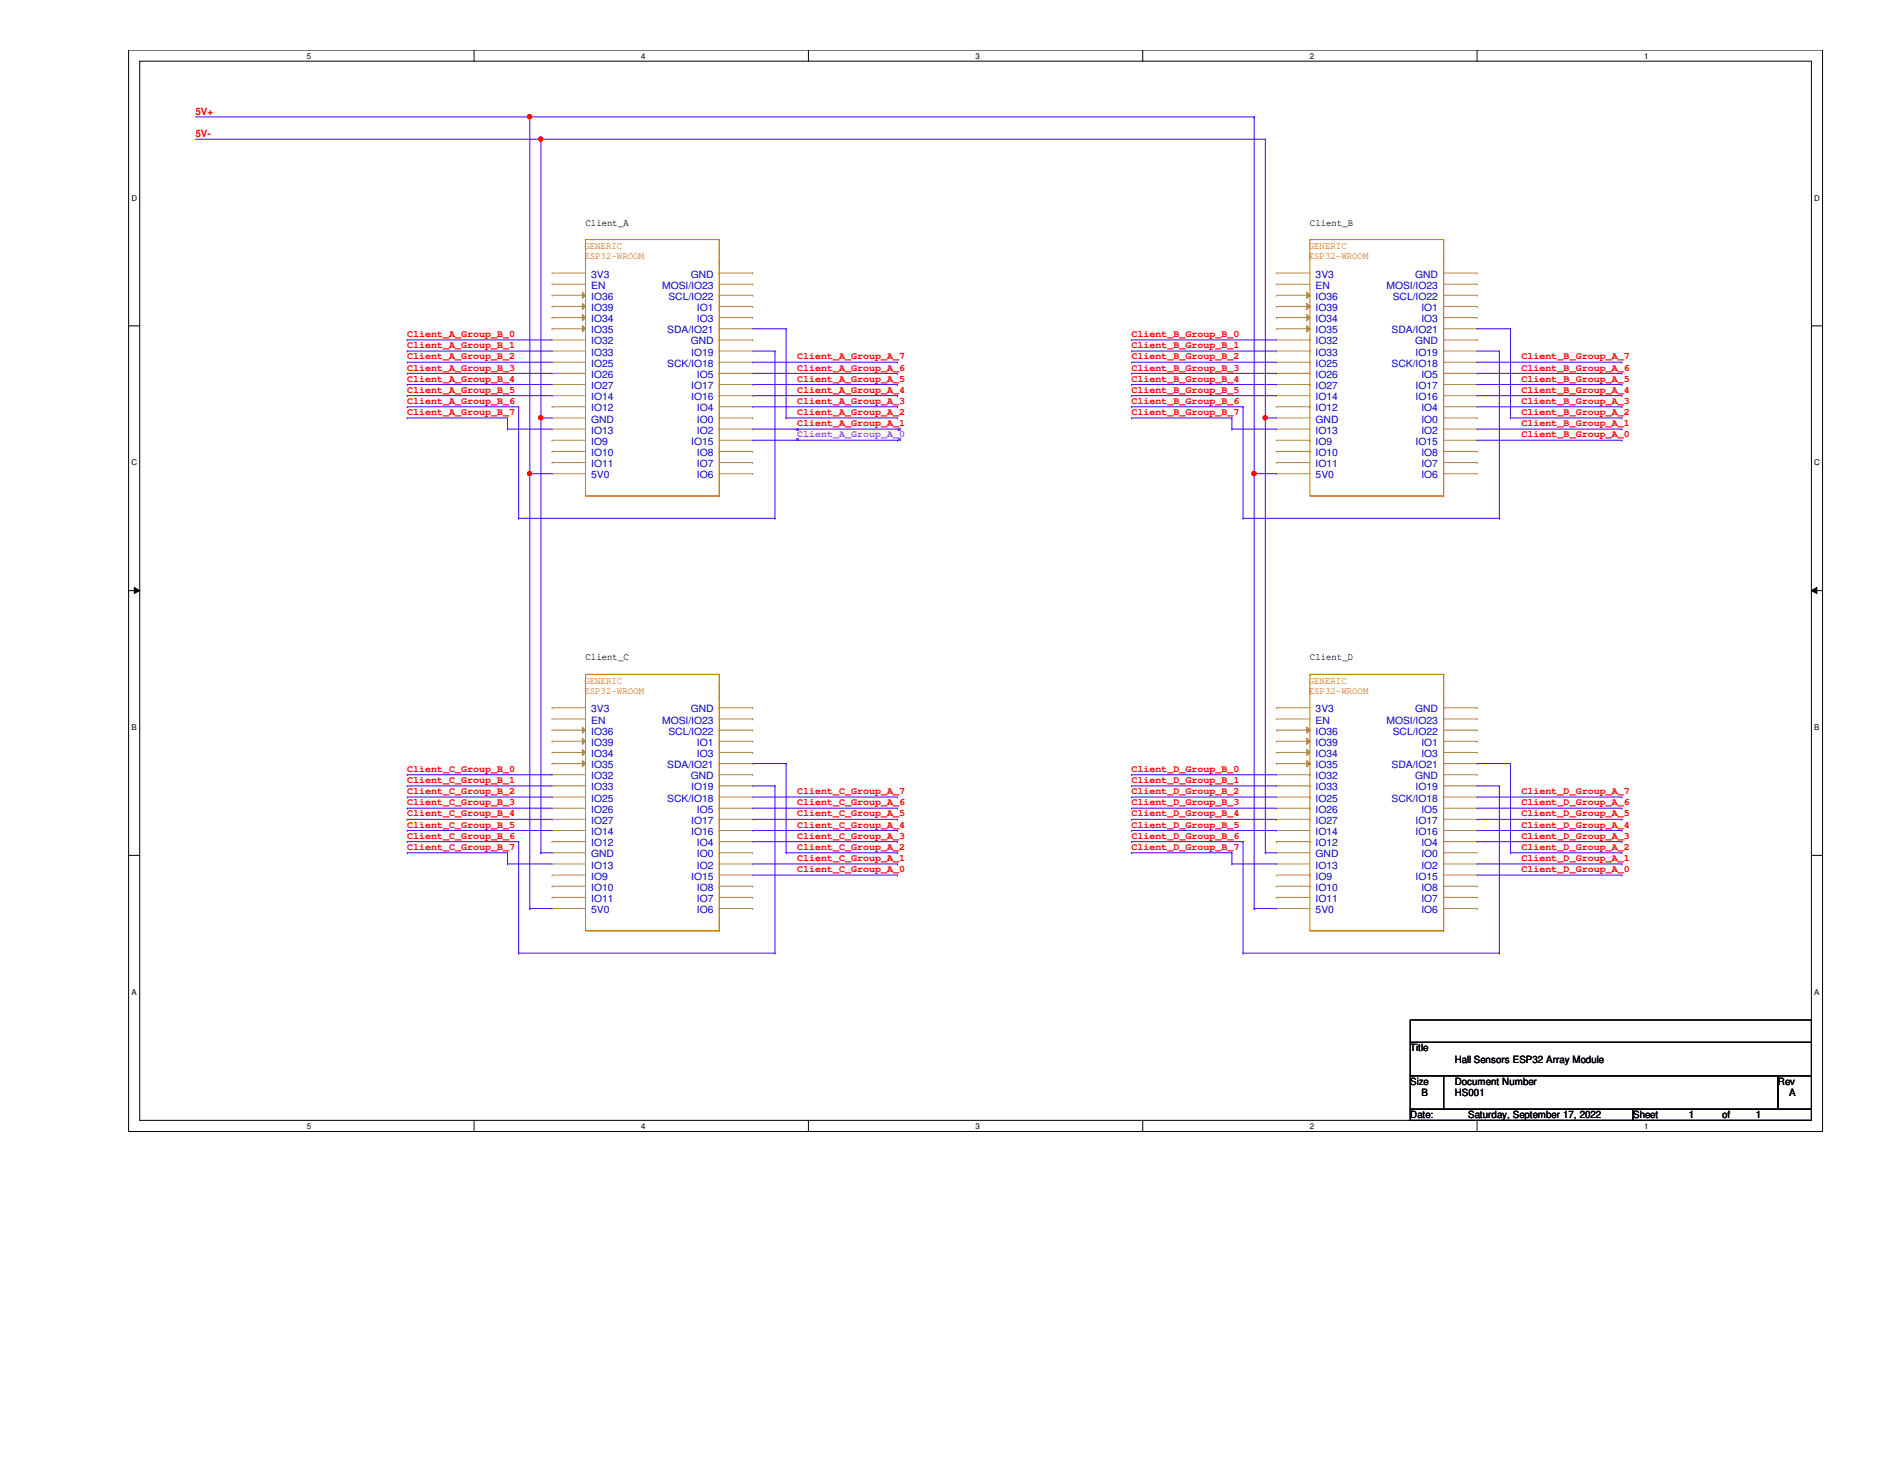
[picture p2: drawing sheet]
<svg xmlns="http://www.w3.org/2000/svg" width="279mm" height="216mm" viewBox="0 0 279 216" stroke-linecap="round" stroke-linejoin="round" font-family="sans-serif">
<path d="M19.1 7.4h250.9v160.2h-250.9zM20.7 9.1h247.7v156.8h-247.7z" fill="none" stroke="#000" stroke-width=".15"/>
<g fill="#fff">
<path d="M45.5 7.6h.6v1.3h-.6z"/>
<path d="M45.5 166.1h.6v1.3h-.6z"/>
</g>
<path d="M70.2 7.4v1.7M70.2 165.9v1.7" fill="none" stroke="#000" stroke-width=".15"/>
<g fill="#fff">
<path d="M95 7.6h.6v1.3h-.6z"/>
<path d="M95 166.1h.6v1.3h-.6z"/>
</g>
<path d="M119.8 7.4v1.7M119.8 165.9v1.7" fill="none" stroke="#000" stroke-width=".15"/>
<g fill="#fff">
<path d="M144.5 7.6h.6v1.3h-.6z"/>
<path d="M144.5 166.1h.6v1.3h-.6z"/>
</g>
<path d="M169.3 7.4v1.7M169.3 165.9v1.7" fill="none" stroke="#000" stroke-width=".15"/>
<g fill="#fff">
<path d="M194.1 7.6h.5v1.3h-.5z"/>
<path d="M194.1 166.1h.5v1.3h-.5z"/>
</g>
<path d="M218.8 7.4v1.7M218.8 165.9v1.7" fill="none" stroke="#000" stroke-width=".15"/>
<g fill="#fff">
<path d="M243.6 7.6h.6v1.3h-.6z"/>
<path d="M243.6 166.1h.6v1.3h-.6z"/>
<path d="M19.5 28.7h.8v1.3h-.8z"/>
<path d="M268.8 28.7h.8v1.3h-.8z"/>
<path d="M19.5 67.9h.8v1.3h-.8z"/>
<path d="M268.8 67.9h.8v1.3h-.8z"/>
</g>
<path d="M19.1 48.3h1.6M268.4 48.3h1.6" fill="none" stroke="#000" stroke-width=".15"/>
<g fill="#fff">
<path d="M19.5 107.1h.7v1.3h-.7z"/>
<path d="M268.8 107.1h.7v1.3h-.7z"/>
</g>
<path d="M19.1 87.5h1.6M19.9 87l.8 .5-.8 .4zM268.4 87.5l.8-.5v.9zM268.4 87.5h1.6" fill="none" stroke="#000" stroke-width=".15"/>
<path d="M19.9 87l.8 .5-.8 .4zM268.4 87.5l.8-.5v.9z" fill="#000"/>
<g fill="#fff">
<path d="M19.5 146.3h.7v1.3h-.7z"/>
<path d="M268.8 146.3h.7v1.3h-.7z"/>
</g>
<path d="M19.1 126.7h1.6M268.4 126.7h1.6" fill="none" stroke="#000" stroke-width=".15"/>
<g fill="#f0f">
<path d="M117.9 63.4h.4v.3h-.4z"/>
<path d="M133.1 63.4h.4v.3h-.4z"/>
<path d="M133.1 64.9h.4v.3h-.4z"/>
<path d="M117.9 64.9h.4v.3h-.4z"/>
</g>
<path d="M208.9 151h59.5v3.3h-59.5zM208.9 154.3h59.5v5h-59.5zM208.9 159.3h5v5h-5zM213.9 159.3h49.5v5h-49.5zM263.4 159.3h5v5h-5zM208.9 164.3h33v1.6h-33zM241.9 164.3h26.5v1.6h-26.5z" fill="none" stroke="#000" stroke-width=".15"/>
<g fill="none" stroke="#cc8006" stroke-width=".15">
<path d="M194.1 35.5h19.8v37.9h-19.8zM194.1 35.5h.1M194.1 35.5h19.8M213.9 35.5h.1M213.9 37.1h.1M213.9 38.8h.1M213.9 35.5v37.9M194.1 43.7h.1M194.1 45.4h.1M194.1 48.7h.1M194.1 50.3h.1M194.1 53.6h.1"/>
<path d="M194.1 55.3h.1M194.1 56.9h.1M194.1 52h.1M213.9 48.7h.1M213.9 50.3h.1M213.9 58.6h.1M213.9 52h.1M213.9 53.6h.1M213.9 55.3h.1M213.9 56.9h.1M213.9 40.4h.1M213.9 43.7h.1"/>
<path d="M213.9 45.4h.1M194.1 65.2h.1M194.1 66.8h.1M194.1 60.2h.1M194.1 73.4h19.8M213.9 73.4h.1M213.9 70.1h.1M213.9 61.9h.1M213.9 63.5h.1M213.9 66.8h.1"/>
</g>
<g fill="none" stroke="#a84" stroke-width=".15">
<path d="M189.1 55.3h.1M189.1 58.6h.1M189.1 56.9h.1M189.1 53.6h.1M189.1 55.3h5M189.1 58.6h5M189.1 56.9h5M189.1 53.6h5M213.9 45.4h4.9M213.9 47h4.9M218.8 45.4h.1M218.8 47h.1"/>
<path d="M189.1 60.2h.1M189.1 60.2h5"/>
</g>
<path d="M193.6 43.3l.5 .4-.5 .5z" fill="#a84"/>
<path d="M189.1 43.7h.1M189.1 52h.1M189.1 50.3h.1M189.1 43.7h5M189.1 52h5M189.1 50.3h5M193.6 43.3l.5 .4-.5 .5z" fill="none" stroke="#a84" stroke-width=".15"/>
<path d="M193.6 48.2l.5 .5-.5 .4z" fill="#a84"/>
<path d="M189.1 48.7h.1M189.1 48.7h5M193.6 48.2l.5 .5-.5 .4z" fill="none" stroke="#a84" stroke-width=".15"/>
<path d="M193.6 46.6l.5 .4-.5 .5z" fill="#a84"/>
<path d="M189.1 47h.1M189.1 40.4h.1M189.1 47h5M189.1 40.4h5M193.6 46.6l.5 .4-.5 .5zM189.1 61.9h.1M189.1 70.1h.1M189.1 61.9h5M189.1 70.1h5" fill="none" stroke="#a84" stroke-width=".15"/>
<path d="M193.6 44.9l.5 .5-.5 .4z" fill="#a84"/>
<g fill="none" stroke="#a84" stroke-width=".15">
<path d="M189.1 45.4h.1M189.1 42.1h.1M189.1 45.4h5M189.1 42.1h5M193.6 44.9l.5 .5-.5 .4zM213.9 40.4h4.9M213.9 42.1h4.9M213.9 50.3h4.9M213.9 52h4.9M213.9 53.6h4.9M213.9 55.3h4.9M213.9 56.9h4.9"/>
<path d="M213.9 58.6h4.9M213.9 43.7h4.9M213.9 48.7h4.9M218.8 40.4h.1M218.8 42.1h.1M218.8 50.3h.1M218.8 52h.1M218.8 53.6h.1M218.8 55.3h.1M218.8 56.9h.1M218.8 58.6h.1M218.8 43.7h.1"/>
<path d="M218.8 48.7h.1M189.1 63.5h.1M189.1 65.2h.1M189.1 66.8h.1M189.1 68.5h.1M189.1 63.5h5M189.1 65.2h5M189.1 66.8h5M189.1 68.5h5M213.9 63.5h4.9M213.9 65.2h4.9M213.9 66.8h4.9"/>
<path d="M213.9 68.5h4.9M213.9 60.2h4.9M213.9 70.1h4.9M213.9 61.9h4.9M218.8 60.2h.1M218.8 68.5h.1M218.8 66.8h.1M218.8 70.1h.1M218.8 61.9h.1M218.8 63.5h.1M218.8 65.2h.1M81.8 119.7h.1"/>
<path d="M81.8 118h.1M81.8 119.7h4.9M81.8 118h4.9M106.6 109.8h4.9M106.6 111.4h4.9M111.5 109.8h.1M111.5 111.4h.1M81.8 124.6h.1M81.8 123h.1M81.8 121.3h.1M81.8 124.6h4.9M81.8 123h4.9"/>
<path d="M81.8 121.3h4.9"/>
</g>
<g fill="none" stroke="#cc8006" stroke-width=".15">
<path d="M86.7 99.9h19.9v37.9h-19.9zM86.7 99.9h.1M86.7 99.9h19.9M106.6 99.9h.1M106.6 99.9v37.9M86.7 108.1h.1M86.7 109.8h.1M86.7 113.1h.1M86.7 114.7h.1M86.7 118h.1M86.7 119.7h.1M86.7 116.4h.1"/>
<path d="M106.6 101.5h.1M106.6 113.1h.1M106.6 114.7h.1M106.6 116.4h.1M106.6 118h.1M106.6 119.7h.1M106.6 103.2h.1M106.6 104.8h.1M106.6 108.1h.1M106.6 109.8h.1M86.7 121.3h.1M86.7 129.6h.1"/>
<path d="M86.7 131.2h.1M86.7 124.6h.1M86.7 137.8h19.9M106.6 137.8h.1M106.6 134.5h.1M106.6 126.3h.1M106.6 123h.1M106.6 121.3h.1M106.6 127.9h.1M106.6 131.2h.1"/>
</g>
<path d="M86.3 107.7l.4 .4-.4 .5z" fill="#a84"/>
<path d="M81.8 108.1h.1M81.8 116.4h.1M81.8 114.7h.1M81.8 108.1h4.9M81.8 116.4h4.9M81.8 114.7h4.9M86.3 107.7l.4 .4-.4 .5z" fill="none" stroke="#a84" stroke-width=".15"/>
<path d="M86.3 112.6l.4 .5-.4 .4z" fill="#a84"/>
<path d="M81.8 113.1h.1M81.8 113.1h4.9M86.3 112.6l.4 .5-.4 .4z" fill="none" stroke="#a84" stroke-width=".15"/>
<path d="M86.3 111l.4 .4-.4 .5z" fill="#a84"/>
<path d="M81.8 111.4h.1M81.8 104.8h.1M81.8 111.4h4.9M81.8 104.8h4.9M86.3 111l.4 .4-.4 .5zM81.8 126.3h.1M81.8 134.5h.1M81.8 126.3h4.9M81.8 134.5h4.9" fill="none" stroke="#a84" stroke-width=".15"/>
<path d="M86.3 109.3l.4 .5-.4 .4z" fill="#a84"/>
<g fill="none" stroke="#a84" stroke-width=".15">
<path d="M81.8 55.3h.1M81.8 58.6h.1M81.8 56.9h.1M81.8 53.6h.1M81.8 55.3h4.9M81.8 58.6h4.9M81.8 56.9h4.9M81.8 53.6h4.9M106.6 45.4h4.9M106.6 47h4.9M111.5 45.4h.1M111.5 47h.1"/>
<path d="M81.8 60.2h.1M81.8 60.2h4.9M81.8 109.8h.1M81.8 106.5h.1M81.8 109.8h4.9M81.8 106.5h4.9M86.3 109.3l.4 .5-.4 .4zM106.6 104.8h4.9M106.6 106.5h4.9M106.6 114.7h4.9M106.6 116.4h4.9M106.6 118h4.9"/>
<path d="M106.6 119.7h4.9M106.6 108.1h4.9M106.6 113.1h4.9M111.5 104.8h.1M111.5 106.5h.1M111.5 114.7h.1M111.5 116.4h.1M111.5 118h.1M111.5 119.7h.1M111.5 108.1h.1M111.5 113.1h.1M81.8 127.9h.1"/>
<path d="M81.8 129.6h.1M81.8 131.2h.1M81.8 132.9h.1M81.8 127.9h4.9M81.8 129.6h4.9M81.8 131.2h4.9M81.8 132.9h4.9M106.6 127.9h4.9M106.6 121.3h4.9M106.6 123h4.9M106.6 129.6h4.9M106.6 131.2h4.9"/>
<path d="M106.6 132.9h4.9M106.6 124.6h4.9M106.6 134.5h4.9M106.6 126.3h4.9M111.5 121.3h.1M111.5 123h.1M111.5 124.6h.1M111.5 132.9h.1M111.5 131.2h.1M111.5 134.5h.1M111.5 126.3h.1M111.5 127.9h.1"/>
<path d="M111.5 129.6h.1"/>
</g>
<g fill="none" stroke="#cc8006" stroke-width=".15">
<path d="M86.7 35.5h19.9v37.9h-19.9zM86.7 35.5h.1M86.7 35.5h19.9M106.6 35.5h.1M106.6 37.1h.1M106.6 38.8h.1M106.6 35.5v37.9M86.7 43.7h.1M86.7 45.4h.1M86.7 48.7h.1M86.7 50.3h.1M86.7 53.6h.1"/>
<path d="M86.7 55.3h.1M86.7 56.9h.1M86.7 52h.1M106.6 48.7h.1M106.6 50.3h.1M106.6 58.6h.1M106.6 52h.1M106.6 53.6h.1M106.6 55.3h.1M106.6 56.9h.1M106.6 40.4h.1M106.6 43.7h.1"/>
<path d="M106.6 45.4h.1M86.7 65.2h.1M86.7 66.8h.1M86.7 60.2h.1M86.7 73.4h19.9M106.6 73.4h.1M106.6 70.1h.1M106.6 61.9h.1M106.6 63.5h.1M106.6 66.8h.1"/>
</g>
<path d="M86.3 43.3l.4 .4-.4 .5z" fill="#a84"/>
<path d="M81.8 43.7h.1M81.8 52h.1M81.8 50.3h.1M81.8 43.7h4.9M81.8 52h4.9M81.8 50.3h4.9M86.3 43.3l.4 .4-.4 .5z" fill="none" stroke="#a84" stroke-width=".15"/>
<path d="M86.3 48.2l.4 .5-.4 .4z" fill="#a84"/>
<path d="M81.8 48.7h.1M81.8 48.7h4.9M86.3 48.2l.4 .5-.4 .4z" fill="none" stroke="#a84" stroke-width=".15"/>
<path d="M86.3 46.6l.4 .4-.4 .5z" fill="#a84"/>
<path d="M81.8 47h.1M81.8 40.4h.1M81.8 47h4.9M81.8 40.4h4.9M86.3 46.6l.4 .4-.4 .5zM81.8 61.9h.1M81.8 70.1h.1M81.8 61.9h4.9M81.8 70.1h4.9" fill="none" stroke="#a84" stroke-width=".15"/>
<path d="M86.3 44.9l.4 .5-.4 .4z" fill="#a84"/>
<g fill="none" stroke="#a84" stroke-width=".15">
<path d="M81.8 45.4h.1M81.8 42.1h.1M81.8 45.4h4.9M81.8 42.1h4.9M86.3 44.9l.4 .5-.4 .4zM106.6 40.4h4.9M106.6 42.1h4.9M106.6 50.3h4.9M106.6 52h4.9M106.6 53.6h4.9M106.6 55.3h4.9M106.6 56.9h4.9"/>
<path d="M106.6 58.6h4.9M106.6 43.7h4.9M106.6 48.7h4.9M111.5 40.4h.1M111.5 42.1h.1M111.5 50.3h.1M111.5 52h.1M111.5 53.6h.1M111.5 55.3h.1M111.5 56.9h.1M111.5 58.6h.1M111.5 43.7h.1"/>
<path d="M111.5 48.7h.1M81.8 63.5h.1M81.8 65.2h.1M81.8 66.8h.1M81.8 68.5h.1M81.8 63.5h4.9M81.8 65.2h4.9M81.8 66.8h4.9M81.8 68.5h4.9M106.6 63.5h4.9M106.6 65.2h4.9M106.6 66.8h4.9"/>
<path d="M106.6 68.5h4.9M106.6 60.2h4.9M106.6 70.1h4.9M106.6 61.9h4.9M111.5 60.2h.1M111.5 68.5h.1M111.5 66.8h.1M111.5 70.1h.1M111.5 61.9h.1M111.5 63.5h.1M111.5 65.2h.1M189.1 119.7h.1"/>
<path d="M189.1 118h.1M189.1 119.7h5M189.1 118h5M213.9 109.8h4.9M213.9 111.4h4.9M218.8 109.8h.1M218.8 111.4h.1M189.1 124.6h.1M189.1 123h.1M189.1 121.3h.1M189.1 124.6h5M189.1 123h5"/>
<path d="M189.1 121.3h5"/>
</g>
<g fill="none" stroke="#cc8006" stroke-width=".15">
<path d="M194.1 99.9h19.8v37.9h-19.8zM194.1 99.9h.1M194.1 99.9h19.8M213.9 99.9h.1M213.9 99.9v37.9M194.1 108.1h.1M194.1 109.8h.1M194.1 113.1h.1M194.1 114.7h.1M194.1 118h.1M194.1 119.7h.1M194.1 116.4h.1"/>
<path d="M213.9 101.5h.1M213.9 113.1h.1M213.9 114.7h.1M213.9 116.4h.1M213.9 118h.1M213.9 119.7h.1M213.9 103.2h.1M213.9 104.8h.1M213.9 108.1h.1M213.9 109.8h.1M194.1 121.3h.1M194.1 129.6h.1"/>
<path d="M194.1 131.2h.1M194.1 124.6h.1M194.1 137.8h19.8M213.9 137.8h.1M213.9 134.5h.1M213.9 126.3h.1M213.9 123h.1M213.9 121.3h.1M213.9 127.9h.1M213.9 131.2h.1"/>
</g>
<path d="M193.6 107.7l.5 .4-.5 .5z" fill="#a84"/>
<path d="M189.1 108.1h.1M189.1 116.4h.1M189.1 114.7h.1M189.1 108.1h5M189.1 116.4h5M189.1 114.7h5M193.6 107.7l.5 .4-.5 .5z" fill="none" stroke="#a84" stroke-width=".15"/>
<path d="M193.6 112.6l.5 .5-.5 .4z" fill="#a84"/>
<path d="M189.1 113.1h.1M189.1 113.1h5M193.6 112.6l.5 .5-.5 .4z" fill="none" stroke="#a84" stroke-width=".15"/>
<path d="M193.6 111l.5 .4-.5 .5z" fill="#a84"/>
<path d="M189.1 111.4h.1M189.1 104.8h.1M189.1 111.4h5M189.1 104.8h5M193.6 111l.5 .4-.5 .5zM189.1 126.3h.1M189.1 134.5h.1M189.1 126.3h5M189.1 134.5h5" fill="none" stroke="#a84" stroke-width=".15"/>
<path d="M193.6 109.3l.5 .5-.5 .4z" fill="#a84"/>
<g fill="none" stroke="#a84" stroke-width=".15">
<path d="M189.1 109.8h.1M189.1 106.5h.1M189.1 109.8h5M189.1 106.5h5M193.6 109.3l.5 .5-.5 .4zM213.9 104.8h4.9M213.9 106.5h4.9M213.9 114.7h4.9M213.9 116.4h4.9M213.9 118h4.9M213.9 119.7h4.9M213.9 108.1h4.9"/>
<path d="M213.9 113.1h4.9M218.8 104.8h.1M218.8 106.5h.1M218.8 114.7h.1M218.8 116.4h.1M218.8 118h.1M218.8 119.7h.1M218.8 108.1h.1M218.8 113.1h.1M189.1 127.9h.1M189.1 129.6h.1M189.1 131.2h.1"/>
<path d="M189.1 132.9h.1M189.1 127.9h5M189.1 129.6h5M189.1 131.2h5M189.1 132.9h5M213.9 127.9h4.9M213.9 121.3h4.9M213.9 123h4.9M213.9 129.6h4.9M213.9 131.2h4.9M213.9 132.9h4.9M213.9 124.6h4.9"/>
<path d="M213.9 134.5h4.9M213.9 126.3h4.9M218.8 121.3h.1M218.8 123h.1M218.8 124.6h.1M218.8 132.9h.1M218.8 131.2h.1M218.8 134.5h.1M218.8 126.3h.1M218.8 127.9h.1M218.8 129.6h.1"/>
</g>
<g fill="none" stroke="#4200ff" stroke-width=".15">
<path d="M29 17.3h156.8M78.5 17.3h.1M78.5 17.3v52.8M185.8 17.3h.1M29 20.6h51.1M80.1 20.6h.1M80.1 20.6v41.3M60.3 58.6h.1M60.3 56.9h.1M60.3 55.3h.1M60.3 53.6h.1M60.3 52h.1"/>
<path d="M60.3 50.3h.1M60.3 52h21.5M60.3 58.6h21.5M60.3 56.9h21.5M60.3 55.3h21.5M60.3 53.6h21.5M60.3 50.3h21.5M111.5 52h3.3M111.5 58.6h21.5M111.5 56.9h21.5M111.5 55.3h21.5M111.5 53.6h21.5"/>
<path d="M111.5 48.7h5M114.8 52h.1M114.8 52v24.7M116.5 48.7h.1M116.5 48.7v13.2M133 53.6h.1M133 55.3h.1M133 56.9h.1M133 58.6h.1M218.8 52h3.3M218.8 58.6h21.5M218.8 56.9h21.5"/>
<path d="M218.8 55.3h21.5M218.8 53.6h21.5M218.8 48.7h5M222.1 52h.1M222.1 52v24.7M223.8 48.7h.1M223.8 48.7v13.2M240.3 53.6h.1M240.3 55.3h.1M240.3 56.9h.1M240.3 58.6h.1M60.3 60.2h.1"/>
<path d="M60.3 61.9h.1M60.3 60.2h16.5M60.3 61.9h14.9M75.2 63.5h.1M75.2 61.9h.1M75.2 63.5h6.6M75.2 61.9v1.6M76.8 76.7h.1M76.8 60.2h.1M76.8 76.7h38M76.8 60.2v16.5M78.5 70.1h.1"/>
<path d="M78.5 70.1h3.3M80.1 61.9h.1M80.1 61.9h1.7M111.5 60.2h21.5M111.5 63.5h21.5M111.5 65.2h21.5M114.8 76.7h.1M116.5 61.9h.1M116.5 61.9h16.5M133 60.2h.1M133 61.9h.1M133 63.5h.1"/>
<path d="M133 65.2h.1M182.5 61.9h.1M182.5 63.5h.1M182.5 63.5h6.6M182.5 61.9v1.6M184.2 60.2h.1M184.2 76.7h.1M184.2 76.7h37.9M184.2 60.2v16.5M218.8 60.2h21.5M218.8 63.5h21.5M218.8 65.2h21.5"/>
<path d="M222.1 76.7h.1M223.8 61.9h.1M223.8 61.9h16.5M240.3 60.2h.1M240.3 61.9h.1M240.3 63.5h.1M240.3 65.2h.1M111.5 113.1h5M111.5 116.4h3.3M111.5 118h21.5M111.5 119.7h21.5M114.8 116.4h.1"/>
<path d="M114.8 116.4v24.7M116.5 113.1h.1M116.5 113.1v13.2M133 118h.1M133 119.7h.1M218.8 113.1h5M218.8 116.4h3.3M218.8 118h21.5M218.8 119.7h21.5M222.1 116.4h.1M222.1 116.4v24.7M223.8 113.1h.1"/>
<path d="M223.8 113.1v13.2M240.3 118h.1M240.3 119.7h.1M75.2 126.3h.1M75.2 127.9h.1M75.2 126.3v1.6M75.2 127.9h6.6M76.8 124.6h.1M76.8 124.6v16.5M111.5 121.3h21.5M111.5 123h21.5M111.5 124.6h21.5"/>
<path d="M111.5 127.9h21.5M111.5 129.6h21.5M116.5 126.3h.1M116.5 126.3h16.5M133 121.3h.1M133 123h.1M133 124.6h.1M133 126.3h.1M133 127.9h.1M133 129.6h.1M184.2 124.6h.1M184.2 124.6v16.5"/>
<path d="M218.8 121.3h21.5M218.8 123h21.5M218.8 124.6h21.5M218.8 127.9h21.5M218.8 129.6h21.5M223.8 126.3h.1M223.8 126.3h16.5M240.3 121.3h.1M240.3 123h.1M240.3 124.6h.1M240.3 126.3h.1M240.3 127.9h.1"/>
<path d="M240.3 129.6h.1M76.8 141.1h.1M76.8 141.1h38M114.8 141.1h.1M184.2 141.1h.1M184.2 141.1h37.9M222.1 141.1h.1"/>
</g>
<circle cx="78.5" cy="17.3" r=".32" fill="#f00"/>
<circle cx="78.5" cy="17.3" r=".32" fill="none" stroke="#f00" stroke-width=".15"/>
<path d="M185.8 17.3h.1M185.8 17.3v52.8M80.1 20.6h107.4M187.5 20.6h.1" fill="none" stroke="#4200ff" stroke-width=".15"/>
<circle cx="80.1" cy="20.6" r=".32" fill="#f00"/>
<circle cx="80.1" cy="20.6" r=".32" fill="none" stroke="#f00" stroke-width=".15"/>
<path d="M187.5 20.6v41.3M78.5 70.1v64.4M185.8 70.1h.1M185.8 70.1h3.3M187.5 61.9h.1M187.5 61.9h1.6M78.5 134.5h.1M182.5 126.3h.1M182.5 127.9h.1M182.5 126.3v1.6M182.5 127.9h6.6" fill="none" stroke="#4200ff" stroke-width=".15"/>
<circle cx="78.5" cy="70.1" r=".32" fill="#f00"/>
<circle cx="78.5" cy="70.1" r=".32" fill="none" stroke="#f00" stroke-width=".15"/>
<path d="M80.1 61.9v64.4M80.1 126.3h.1" fill="none" stroke="#4200ff" stroke-width=".15"/>
<circle cx="80.1" cy="61.9" r=".32" fill="#f00"/>
<circle cx="80.1" cy="61.9" r=".32" fill="none" stroke="#f00" stroke-width=".15"/>
<path d="M185.8 70.1v64.4M78.5 134.5h.1M78.5 134.5h3.3M80.1 126.3h.1M80.1 126.3h1.7M185.8 134.5h.1" fill="none" stroke="#4200ff" stroke-width=".15"/>
<circle cx="185.8" cy="70.1" r=".32" fill="#f00"/>
<circle cx="185.8" cy="70.1" r=".32" fill="none" stroke="#f00" stroke-width=".15"/>
<path d="M187.5 61.9v64.4M187.5 126.3h.1" fill="none" stroke="#4200ff" stroke-width=".15"/>
<circle cx="187.4" cy="61.9" r=".32" fill="#f00"/>
<circle cx="187.4" cy="61.9" r=".32" fill="none" stroke="#f00" stroke-width=".15"/>
<g fill="none" stroke="#4200ff" stroke-width=".15">
<path d="M167.6 50.3h.1M167.6 52h.1M167.6 53.6h.1M167.6 55.3h.1M167.6 56.9h.1M167.6 58.6h.1M167.6 50.3h21.5M167.6 52h21.5M167.6 53.6h21.5M167.6 55.3h21.5M167.6 56.9h21.5M167.6 58.6h21.5"/>
<path d="M167.6 60.2h.1M167.6 61.9h.1M167.6 60.2h16.6M167.6 61.9h14.9M60.3 114.7h.1M60.3 116.4h.1M60.3 118h.1M60.3 119.7h.1M60.3 114.7h21.5M60.3 116.4h21.5M60.3 118h21.5M60.3 119.7h21.5"/>
<path d="M167.6 114.7h.1M167.6 116.4h.1M167.6 118h.1M167.6 119.7h.1M167.6 114.7h21.5M167.6 116.4h21.5M167.6 118h21.5M167.6 119.7h21.5M60.3 121.3h.1M60.3 123h.1M60.3 124.6h.1M60.3 126.3h.1"/>
<path d="M60.3 126.3h14.9M60.3 121.3h21.5M60.3 123h21.5M60.3 124.6h16.5M167.6 121.3h.1M167.6 123h.1M167.6 124.6h.1M167.6 126.3h.1M167.6 126.3h14.9M167.6 121.3h21.5M167.6 123h21.5M167.6 124.6h16.6"/>
<path d="M185.8 134.5h.1M185.8 134.5h3.3M187.5 126.3h.1M187.5 126.3h1.6"/>
</g>
<circle cx="78.5" cy="17.3" r=".32" fill="#f00"/>
<circle cx="78.5" cy="17.3" r=".32" fill="none" stroke="#f00" stroke-width=".15"/>
<circle cx="80.1" cy="20.6" r=".32" fill="#f00"/>
<circle cx="80.1" cy="20.6" r=".32" fill="none" stroke="#f00" stroke-width=".15"/>
<circle cx="78.5" cy="70.1" r=".32" fill="#f00"/>
<circle cx="78.5" cy="70.1" r=".32" fill="none" stroke="#f00" stroke-width=".15"/>
<circle cx="80.1" cy="61.9" r=".32" fill="#f00"/>
<circle cx="80.1" cy="61.9" r=".32" fill="none" stroke="#f00" stroke-width=".15"/>
<circle cx="185.8" cy="70.1" r=".32" fill="#f00"/>
<circle cx="185.8" cy="70.1" r=".32" fill="none" stroke="#f00" stroke-width=".15"/>
<circle cx="187.4" cy="61.9" r=".32" fill="#f00"/>
<circle cx="187.4" cy="61.9" r=".32" fill="none" stroke="#f00" stroke-width=".15"/>
<g font-size="1.5" fill="#f00">
<text x="29" y="17">5V+</text>
<text x="29" y="20.3">5V-</text>
<text x="60.3" y="49.9">Client_A_Group_B_0</text>
<text x="60.3" y="51.6">Client_A_Group_B_1</text>
<text x="60.3" y="53.2">Client_A_Group_B_2</text>
<text x="118.1" y="53.2">Client_A_Group_A_7</text>
<text x="167.6" y="49.9">Client_B_Group_B_0</text>
<text x="167.6" y="51.6">Client_B_Group_B_1</text>
<text x="167.6" y="53.2">Client_B_Group_B_2</text>
<text x="225.4" y="53.2">Client_B_Group_A_7</text>
<text x="60.3" y="54.9">Client_A_Group_B_3</text>
<text x="60.3" y="56.5">Client_A_Group_B_4</text>
<text x="60.3" y="58.2">Client_A_Group_B_5</text>
<text x="60.3" y="59.8">Client_A_Group_B_6</text>
<text x="118.1" y="59.8">Client_A_Group_A_3</text>
<text x="118.1" y="58.2">Client_A_Group_A_4</text>
<text x="118.1" y="56.5">Client_A_Group_A_5</text>
<text x="118.1" y="54.9">Client_A_Group_A_6</text>
<text x="167.6" y="54.9">Client_B_Group_B_3</text>
<text x="167.6" y="56.5">Client_B_Group_B_4</text>
<text x="167.6" y="58.2">Client_B_Group_B_5</text>
<text x="167.6" y="59.8">Client_B_Group_B_6</text>
<text x="225.4" y="59.8">Client_B_Group_A_3</text>
<text x="225.4" y="58.2">Client_B_Group_A_4</text>
<text x="225.4" y="56.5">Client_B_Group_A_5</text>
<text x="225.4" y="54.9">Client_B_Group_A_6</text>
<text x="60.3" y="61.5">Client_A_Group_B_7</text>
<text x="118.1" y="63.1">Client_A_Group_A_1</text>
<text x="118.1" y="61.5">Client_A_Group_A_2</text>
<text x="167.6" y="61.5">Client_B_Group_B_7</text>
<text x="225.4" y="64.8">Client_B_Group_A_0</text>
<text x="225.4" y="63.1">Client_B_Group_A_1</text>
<text x="225.4" y="61.5">Client_B_Group_A_2</text>
<text x="60.3" y="114.3">Client_C_Group_B_0</text>
<text x="60.3" y="116">Client_C_Group_B_1</text>
<text x="60.3" y="117.6">Client_C_Group_B_2</text>
<text x="60.3" y="119.3">Client_C_Group_B_3</text>
<text x="118.1" y="119.3">Client_C_Group_A_6</text>
<text x="118.1" y="117.6">Client_C_Group_A_7</text>
<text x="167.6" y="114.3">Client_D_Group_B_0</text>
<text x="167.6" y="116">Client_D_Group_B_1</text>
<text x="167.6" y="117.6">Client_D_Group_B_2</text>
<text x="167.6" y="119.3">Client_D_Group_B_3</text>
<text x="225.4" y="119.3">Client_D_Group_A_6</text>
<text x="225.4" y="117.6">Client_D_Group_A_7</text>
<text x="60.3" y="120.9">Client_C_Group_B_4</text>
<text x="60.3" y="122.6">Client_C_Group_B_5</text>
<text x="60.3" y="124.2">Client_C_Group_B_6</text>
<text x="60.3" y="125.9">Client_C_Group_B_7</text>
<text x="118.1" y="125.9">Client_C_Group_A_2</text>
<text x="118.1" y="124.2">Client_C_Group_A_3</text>
<text x="118.1" y="122.6">Client_C_Group_A_4</text>
<text x="118.1" y="120.9">Client_C_Group_A_5</text>
<text x="167.6" y="120.9">Client_D_Group_B_4</text>
<text x="167.6" y="122.6">Client_D_Group_B_5</text>
<text x="167.6" y="124.2">Client_D_Group_B_6</text>
<text x="167.6" y="125.9">Client_D_Group_B_7</text>
<text x="225.4" y="125.9">Client_D_Group_A_2</text>
<text x="225.4" y="124.2">Client_D_Group_A_3</text>
<text x="225.4" y="122.6">Client_D_Group_A_4</text>
<text x="225.4" y="120.9">Client_D_Group_A_5</text>
<text x="118.1" y="129.2">Client_C_Group_A_0</text>
<text x="118.1" y="127.5">Client_C_Group_A_1</text>
<text x="225.4" y="129.2">Client_D_Group_A_0</text>
<text x="225.4" y="127.5">Client_D_Group_A_1</text>
</g>
<g font-size="1.5">
<text x="86.7" y="33.4">Client_A</text>
<text x="194.1" y="33.4">Client_B</text>
<text x="86.7" y="97.8">Client_C</text>
<text x="194.1" y="97.8">Client_D</text>
<text x="208.9" y="155.7">Title</text>
<text x="208.9" y="160.7">Size</text>
<text x="215.5" y="160.7">Document Number</text>
<text x="215.5" y="157.4">Hall Sensors ESP32 Array Module</text>
<text x="263.4" y="160.7">Rev</text>
<text x="208.9" y="165.6">Date:</text>
<text x="210.6" y="162.3">B</text>
<text x="215.5" y="162.3">HS001</text>
<text x="217.5" y="165.6">Saturday, September 17, 2022</text>
<text x="241.9" y="165.6">Sheet</text>
<text x="250.2" y="165.6">1</text>
<text x="255.1" y="165.6">of</text>
<text x="260.1" y="165.6">1</text>
<text x="265" y="162.3">A</text>
</g>
<g font-size="1.5" fill="#cc8006">
<text x="86.6" y="36.9">GENERIC</text>
<text x="86.6" y="38.4">ESP32-WROOM</text>
<text x="193.9" y="36.9">GENERIC</text>
<text x="193.9" y="38.4">ESP32-WROOM</text>
<text x="86.6" y="101.3">GENERIC</text>
<text x="193.9" y="101.3">GENERIC</text>
<text x="86.6" y="102.7">ESP32-WROOM</text>
<text x="193.9" y="102.7">ESP32-WROOM</text>
</g>
<g font-size="1.5" fill="#00c">
<text x="87.6" y="41.1">3V3</text>
<text x="102.3" y="41.1">GND</text>
<text x="194.9" y="41.1">3V3</text>
<text x="209.6" y="41.1">GND</text>
<text x="87.6" y="44.4">IO36</text>
<text x="87.6" y="47.7">IO34</text>
<text x="87.6" y="46.1">IO39</text>
<text x="87.6" y="42.8">EN</text>
<text x="98.1" y="42.8">MOSI/IO23</text>
<text x="99" y="44.4">SCL/IO22</text>
<text x="103.3" y="46.1">IO1</text>
<text x="103.3" y="47.7">IO3</text>
<text x="194.9" y="44.4">IO36</text>
<text x="194.9" y="47.7">IO34</text>
<text x="194.9" y="46.1">IO39</text>
<text x="194.9" y="42.8">EN</text>
<text x="205.4" y="42.8">MOSI/IO23</text>
<text x="206.3" y="44.4">SCL/IO22</text>
<text x="210.6" y="46.1">IO1</text>
<text x="210.6" y="47.7">IO3</text>
<text x="87.6" y="52.7">IO33</text>
<text x="87.6" y="51">IO32</text>
<text x="87.6" y="49.4">IO35</text>
<text x="98.8" y="49.4">SDA/IO21</text>
<text x="102.3" y="51">GND</text>
<text x="102.4" y="52.7">IO19</text>
<text x="194.9" y="52.7">IO33</text>
<text x="194.9" y="51">IO32</text>
<text x="194.9" y="49.4">IO35</text>
<text x="206.2" y="49.4">SDA/IO21</text>
<text x="209.6" y="51">GND</text>
<text x="209.7" y="52.7">IO19</text>
<text x="87.6" y="56">IO26</text>
<text x="87.6" y="59.3">IO14</text>
<text x="87.6" y="57.6">IO27</text>
<text x="87.6" y="54.3">IO25</text>
<text x="98.8" y="54.3">SCK/IO18</text>
<text x="102.4" y="57.6">IO17</text>
<text x="102.4" y="59.3">IO16</text>
<text x="103.3" y="56">IO5</text>
<text x="194.9" y="56">IO26</text>
<text x="194.9" y="59.3">IO14</text>
<text x="194.9" y="57.6">IO27</text>
<text x="194.9" y="54.3">IO25</text>
<text x="206.2" y="54.3">SCK/IO18</text>
<text x="209.7" y="57.6">IO17</text>
<text x="209.7" y="59.3">IO16</text>
<text x="210.6" y="56">IO5</text>
<text x="87.6" y="60.9">IO12</text>
<text x="87.6" y="62.6">GND</text>
<text x="87.6" y="64.2">IO13</text>
<text x="87.6" y="65.9">IO9</text>
<text x="102.4" y="65.9">IO15</text>
<text x="103.3" y="60.9">IO4</text>
<text x="103.3" y="62.6">IO0</text>
<text x="103.3" y="64.2">IO2</text>
<text x="194.9" y="60.9">IO12</text>
<text x="194.9" y="62.6">GND</text>
<text x="194.9" y="64.2">IO13</text>
<text x="194.9" y="65.9">IO9</text>
<text x="209.7" y="65.9">IO15</text>
<text x="210.6" y="60.9">IO4</text>
<text x="210.6" y="62.6">IO0</text>
<text x="210.6" y="64.2">IO2</text>
<text x="87.6" y="70.8">5V0</text>
<text x="87.6" y="67.5">IO10</text>
<text x="87.6" y="69.2">IO11</text>
<text x="103.3" y="69.2">IO7</text>
<text x="103.3" y="67.5">IO8</text>
<text x="103.3" y="70.8">IO6</text>
<text x="194.9" y="70.8">5V0</text>
<text x="194.9" y="67.5">IO10</text>
<text x="194.9" y="69.2">IO11</text>
<text x="210.6" y="69.2">IO7</text>
<text x="210.6" y="67.5">IO8</text>
<text x="210.6" y="70.8">IO6</text>
<text x="87.6" y="105.5">3V3</text>
<text x="87.6" y="107.1">EN</text>
<text x="98.1" y="107.1">MOSI/IO23</text>
<text x="102.3" y="105.5">GND</text>
<text x="194.9" y="105.5">3V3</text>
<text x="194.9" y="107.1">EN</text>
<text x="205.4" y="107.1">MOSI/IO23</text>
<text x="209.6" y="105.5">GND</text>
<text x="87.6" y="108.8">IO36</text>
<text x="87.6" y="113.7">IO35</text>
<text x="87.6" y="112.1">IO34</text>
<text x="87.6" y="110.4">IO39</text>
<text x="98.8" y="113.7">SDA/IO21</text>
<text x="99" y="108.8">SCL/IO22</text>
<text x="103.3" y="110.4">IO1</text>
<text x="103.3" y="112.1">IO3</text>
<text x="194.9" y="108.8">IO36</text>
<text x="194.9" y="113.7">IO35</text>
<text x="194.9" y="112.1">IO34</text>
<text x="194.9" y="110.4">IO39</text>
<text x="206.2" y="113.7">SDA/IO21</text>
<text x="206.3" y="108.8">SCL/IO22</text>
<text x="210.6" y="110.4">IO1</text>
<text x="210.6" y="112.1">IO3</text>
<text x="87.6" y="118.7">IO25</text>
<text x="87.6" y="117.1">IO33</text>
<text x="87.6" y="115.4">IO32</text>
<text x="98.8" y="118.7">SCK/IO18</text>
<text x="102.3" y="115.4">GND</text>
<text x="102.4" y="117.1">IO19</text>
<text x="194.9" y="118.7">IO25</text>
<text x="194.9" y="117.1">IO33</text>
<text x="194.9" y="115.4">IO32</text>
<text x="206.2" y="118.7">SCK/IO18</text>
<text x="209.6" y="115.4">GND</text>
<text x="209.7" y="117.1">IO19</text>
<text x="87.6" y="120.4">IO26</text>
<text x="87.6" y="125.3">IO12</text>
<text x="87.6" y="123.7">IO14</text>
<text x="87.6" y="122">IO27</text>
<text x="102.4" y="122">IO17</text>
<text x="102.4" y="123.7">IO16</text>
<text x="103.3" y="120.4">IO5</text>
<text x="103.3" y="125.3">IO4</text>
<text x="194.9" y="120.4">IO26</text>
<text x="194.9" y="125.3">IO12</text>
<text x="194.9" y="123.7">IO14</text>
<text x="194.9" y="122">IO27</text>
<text x="209.7" y="122">IO17</text>
<text x="209.7" y="123.7">IO16</text>
<text x="210.6" y="120.4">IO5</text>
<text x="210.6" y="125.3">IO4</text>
<text x="87.6" y="127">GND</text>
<text x="87.6" y="128.6">IO13</text>
<text x="87.6" y="130.3">IO9</text>
<text x="87.6" y="131.9">IO10</text>
<text x="102.4" y="130.3">IO15</text>
<text x="103.3" y="131.9">IO8</text>
<text x="103.3" y="127">IO0</text>
<text x="103.3" y="128.6">IO2</text>
<text x="194.9" y="127">GND</text>
<text x="194.9" y="128.6">IO13</text>
<text x="194.9" y="130.3">IO9</text>
<text x="194.9" y="131.9">IO10</text>
<text x="209.7" y="130.3">IO15</text>
<text x="210.6" y="131.9">IO8</text>
<text x="210.6" y="127">IO0</text>
<text x="210.6" y="128.6">IO2</text>
<text x="87.6" y="135.2">5V0</text>
<text x="87.6" y="133.6">IO11</text>
<text x="103.3" y="133.6">IO7</text>
<text x="103.3" y="135.2">IO6</text>
<text x="194.9" y="135.2">5V0</text>
<text x="194.9" y="133.6">IO11</text>
<text x="210.6" y="133.6">IO7</text>
<text x="210.6" y="135.2">IO6</text>
</g>
<text font-size="1.5" fill="#f0f" x="118.1" y="64.8">Client_A_Group_A_0</text>
<g font-size="1.2">
<text x="45.5" y="8.7">5</text>
<text x="95" y="8.7">4</text>
<text x="144.5" y="8.7">3</text>
<text x="194.1" y="8.7">2</text>
<text x="243.6" y="8.7">1</text>
<text x="19.5" y="29.7">D</text>
<text x="268.8" y="29.7">D</text>
<text x="19.5" y="68.9">C</text>
<text x="268.8" y="68.9">C</text>
<text x="19.5" y="108.1">B</text>
<text x="268.8" y="108.1">B</text>
<text x="19.5" y="147.3">A</text>
<text x="268.8" y="147.3">A</text>
<text x="45.5" y="167.2">5</text>
<text x="95" y="167.2">4</text>
<text x="144.5" y="167.2">3</text>
<text x="194.1" y="167.2">2</text>
<text x="243.6" y="167.2">1</text>
</g>
</svg>
